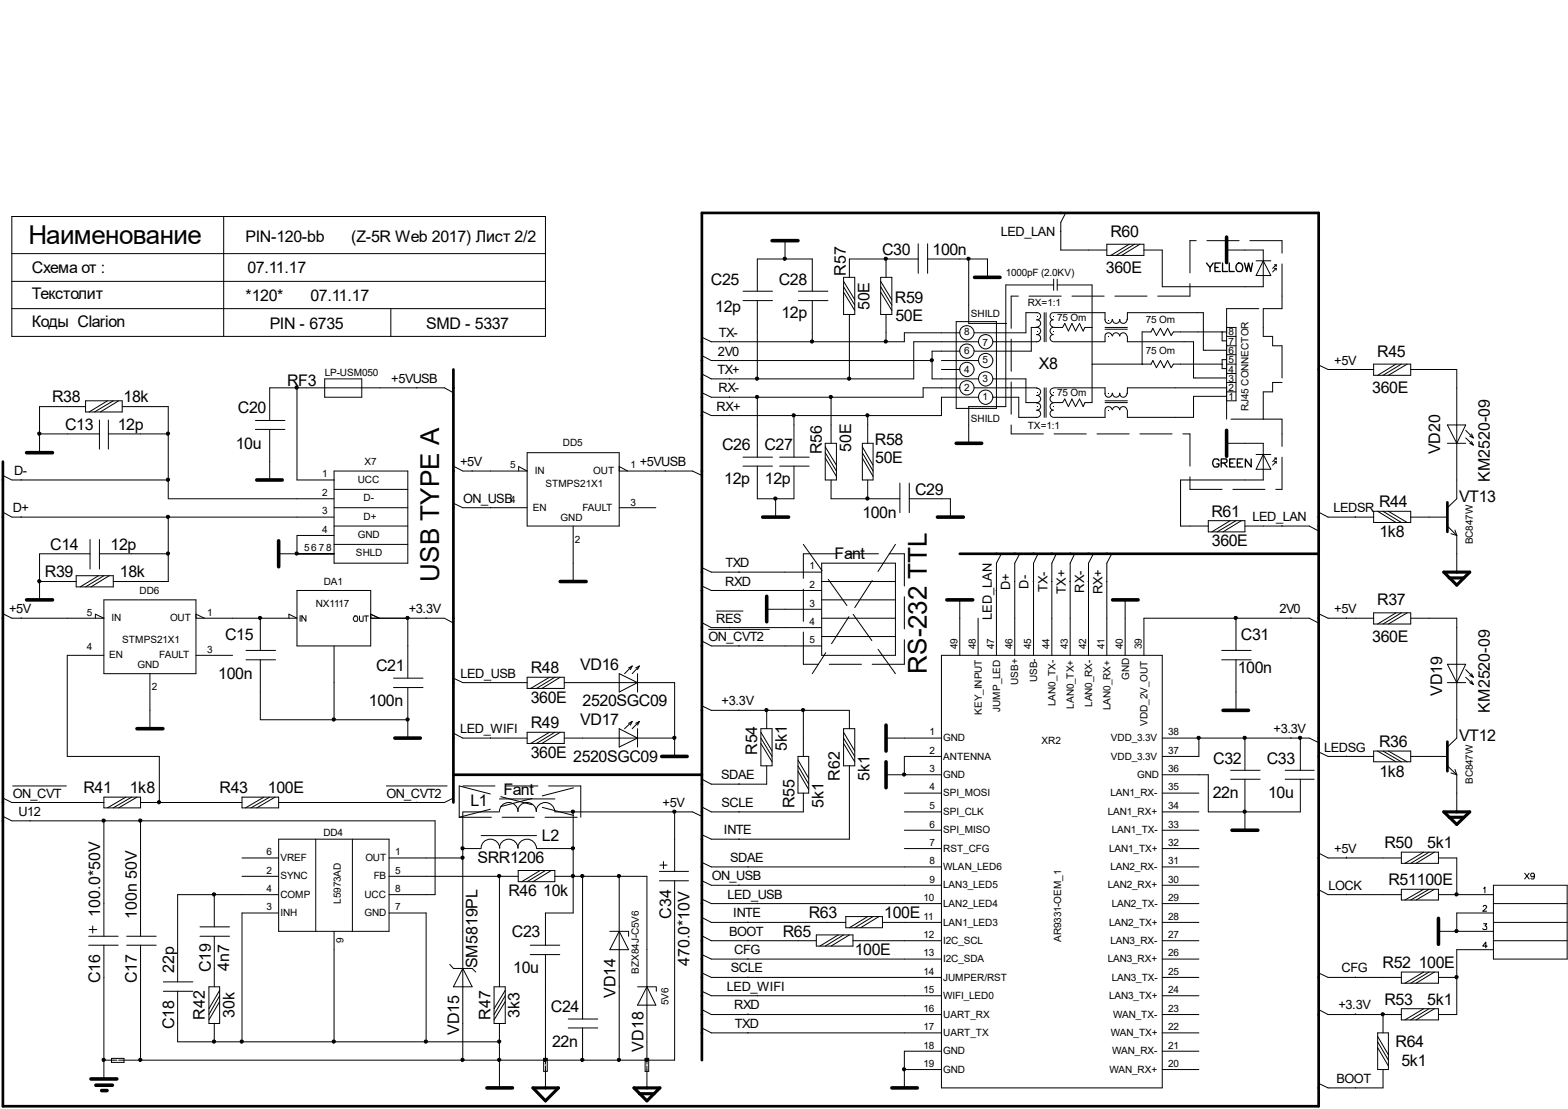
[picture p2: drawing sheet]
<svg xmlns="http://www.w3.org/2000/svg" width="297mm" height="210mm" viewBox="0 0 297 210" stroke-linecap="round" stroke-linejoin="round" font-family="sans-serif">
<g fill="none" stroke="#000" stroke-width=".19">
<path d="M2.2 41h101.1v22.7h-101.1zM2.2 53.3h101.1M2.2 48h101.1M2.2 58.4h101.1M42.4 41v22.7M74 58.4v5.3M140.8 55.1h5.5M140.8 56.9h5.5M143.5 55.1v-6.1h10.4v6.1M143.5 56.9v14.8M148.7 45.6v3.4M151.3 55.1h5.5"/>
<path d="M151.3 56.9h5.5M153.9 56.9v7.8M159.8 52.5h2.1v7h-2.1zM159.8 53.3l2.1 3.4M159.8 54.3l2.1 3.4M159.8 55.3l2.1 3.5M160.9 59.5v12.2M166.8 52.5h2.1v7h-2.1zM166.8 53.3l2.1 3.4M166.8 54.3l2.1 3.4M166.8 55.3l2.1 3.5M167.8 49v3.5"/>
<path d="M167.8 59.5v5.2M173.9 49h-13v3.5M173.9 46.1v5.6M175.7 49h11.4v3.5M175.7 46.1v5.6M183.5 49v12.2h7M196.4 59.2a.68 .68 0 0 1 .7 .7 .68 .68 0 0 1-.7 .6 .68 .68 0 0 1 .7 .7 .68 .68 0 0 1-.7 .7M196.5 59.2h-2.2v3.8h-9.7M197.8 59.2v5.5M198.2 59.2v5.5M199.5 59.2a.68 .68 0 0 0-.6 .7 .68 .68 0 0 0 .6 .6 .68 .68 0 0 0-.6 .7 .68 .68 0 0 0 .6 .7M199.6 53.9h-9.1v23.1h-7v6.9"/>
<path d="M199.6 59.2h9.7v1.3M199.6 52.8v2.1M200.3 53.9h6.6v22.3h-1.4l-.3 .8-.7-1.5-.8 1.5-.6-1.5-.7 1.5-.7-1.5-.4 .7h-1.7M200.3 52.8v2.1M200.9 43.8h.1M201.9 40.3l-.9 1.8v5.2h8.7M209.7 46.2h7v2.1h-7zM213.9 46.2l-3.5 2.1M214.9 46.2l-3.4 2.1M215.9 46.2l-3.4 2.1M216.7 47.3h3.5v7h19.1v-7h-6.9M238 49.4h2.7"/>
<path d="M239.3 49.4l1.4 2.8h-2.7zM241.4 50.8h.4M241.4 50.1h.4M241.8 50.1v.4M241.8 50.8v.3M241.8 50.1l-.7 .7M241.8 50.8l-.7 .7M16.2 77h-8.7v8.7M16.2 75.9h7v2.1h-7zM18.8 79.5v5.5M20.4 75.9l-3.5 2.1M20.5 79.5v5.5"/>
<path d="M21.5 75.9l-3.6 2.1M22.5 75.9l-3.5 2.1M23.2 77h8.7v17.4h31.4M48.4 79.6h5.6M56.3 73.4v17.4h7M61.5 71.7h7v3.5h-7zM78.9 73.3v.1M85.9 74.3l-1.7-.9h-33.1v6.2M133 67.3l1.7 .9h41.9M138.2 64.6v.1M138.2 68.2h.1M138.2 71.6v.1"/>
<path d="M138.2 75.1v.1M138.2 78.6v.1M143.5 75.2v11.3M150.4 78.7v7.8M157.4 75.2v8.7M164.4 78.7v5.2M178.3 68.2h7M178.3 69.9h3.5M181.1 60.9h7.7v16.4h-7.7zM181.8 73.4h-6.9v1.8h-40.2l-1.7-.9M181.8 66.5h-5.2v5.2h8.7M181.8 63h-10.5v1.7h-36.6l-1.7-.9"/>
<path d="M184.6 73.4h11.9M185.3 75.2h-7v3.5h-43.6l-1.7-.9M185.3 64.7h-12.2v7h-38.4l-1.7-.9M188.1 75.2h4.9v3.8h3.5M188.1 71.7h6.2v4.5h2.2M188.1 64.7h8.4M196.4 73.5a.68 .68 0 0 1 .7 .7 .68 .68 0 0 1-.7 .6 .68 .68 0 0 1 .7 .7 .68 .68 0 0 1-.7 .7M196.4 62a.68 .68 0 0 1 .7 .7 .68 .68 0 0 1-.7 .6 .68 .68 0 0 1 .7 .7 .68 .68 0 0 1-.7 .7M196.4 76.3a.68 .68 0 0 1 .7 .7 .68 .68 0 0 1-.7 .6 .68 .68 0 0 1 .7 .7 .68 .68 0 0 1-.7 .7M196.5 62h-1.1v4.5h-10.8M197.8 73.4v5.6M198.2 73.4v5.6"/>
<path d="M199.5 73.5a.68 .68 0 0 0-.6 .7 .68 .68 0 0 0 .6 .6 .68 .68 0 0 0-.6 .7 .68 .68 0 0 0 .6 .7M199.5 62a.68 .68 0 0 0-.6 .7 .68 .68 0 0 0 .6 .6 .68 .68 0 0 0-.6 .7 .68 .68 0 0 0 .6 .7M199.5 76.3a.68 .68 0 0 0-.6 .7 .68 .68 0 0 0 .6 .6 .68 .68 0 0 0-.6 .7 .68 .68 0 0 0 .6 .7M199.6 73.4h9.7v1.1M199.6 62h1.7l.4-.8 .7 1.5 .7-1.5 .6 1.5 .8-1.5 .7 1.5 .3-.7h1.4M206.9 68.9h11.2l.3-.7 .7 1.4 .7-1.4 .7 1.4 .7-1.4 .7 1.4 .4-.7h9.2M209.3 74.4a.68 .68 0 0 0 .7 .8 .68 .68 0 0 0 .7-.8M209.3 63.6a.68 .68 0 0 1 .7-.6 .68 .68 0 0 1 .7 .6M209.3 60.5a.68 .68 0 0 0 .7 .7 .68 .68 0 0 0 .7-.7M209.3 77.6a.68 .68 0 0 1 .7-.6 .68 .68 0 0 1 .7 .6M209.3 63.7v1h-9.7M209.3 75.9h4.3"/>
<path d="M209.3 76.2h4.3M209.3 62h4.3M209.3 77.6v1.4h-9.7M209.3 62.3h4.3M210.8 74.4a.68 .68 0 0 0 .7 .8 .68 .68 0 0 0 .6-.8 .68 .68 0 0 0 .7 .8 .68 .68 0 0 0 .7-.8M210.8 63.6a.68 .68 0 0 1 .7-.6 .68 .68 0 0 1 .6 .6 .68 .68 0 0 1 .7-.6 .68 .68 0 0 1 .7 .6M210.8 60.5a.68 .68 0 0 0 .7 .7 .68 .68 0 0 0 .6-.7 .68 .68 0 0 0 .7 .7 .68 .68 0 0 0 .7-.7M210.8 77.6a.68 .68 0 0 1 .7-.6 .68 .68 0 0 1 .6 .6 .68 .68 0 0 1 .7-.6 .68 .68 0 0 1 .7 .6M213.6 63.7v1h12.5v6.8h6.3M213.6 60.5v-1.3h14.4v7.1h4.4M231.5 62.8v1.7h.9M232.4 73.4h-18.8v1.1"/>
<path d="M232.4 68.9h1.7M232.4 62h1.7v13.9h-1.7zM232.4 75h-6.3v4h-12.5v-1.4M232.4 62.8h-10.1l-.4 .7-.7-1.4-.7 1.4-.7-1.4-.7 1.4-.7-1.4-.3 .7h-1.7v6.1M232.4 74.2h1.7M232.4 72.4h1.7M232.4 68.1h-.9v1.7h.9M232.4 70.7h1.7M232.4 67.1h1.7M232.4 65.4h1.7M232.4 63.7h1.7M249.8 69.1l1.8 .8h8.6"/>
<path d="M255.1 69.8v.1M260.2 68.9h7v2.1h-7zM264.5 68.9l-3.5 2.1M265.5 68.9l-3.5 2.1M266.6 68.9l-3.6 2.1M267.2 69.9h8.8v24.5l-1.8 1.7M.5 96.9l1.7 1h61.1M.5 90l1.7 .8h29.7M4 90.8h.1M4 97.8v.1M7.5 82.1h11.3M20.5 82.1h11.4"/>
<path d="M31.9 97.9v12.2h-10.4M48.4 81.3h5.6M51.1 81.3v9.5M63.3 89.2h14v17.4h-14zM63.3 96.1h14M63.3 99.6h14M63.3 92.6h14M85.9 88.2l1.8 1h12.2l-1.6-.9v.9M85.9 95.2l1.8 .9h12.2M89.4 89.1v.1M92.9 96v.1M99.9 85.7h17.4v13.9h-17.4z"/>
<path d="M108.6 99.6v10.5M117.3 89.2h13.9l1.8 .8M117.3 96.1h6.9M117.3 88.3l1.6 .9M126 89.1v.1M140.8 86.5h5.5M140.8 88.2h5.5M143.5 88.2v6.2h6.9v-6.2M146.9 94.4v3.5M147.7 86.5h5.6M147.7 88.2h5.6M156.3 83.9h2.2v6.9h-2.2z"/>
<path d="M156.3 84.6l2.2 3.5M156.3 85.7l2.2 3.5M156.3 86.7l2.2 3.5M157.4 90.8v3.6h13.1M163.4 83.9h2v6.9h-2zM163.4 84.6l2 3.5M163.4 85.7l2 3.5M163.4 86.7l2 3.5M164.4 90.8v3.6M170.5 91.4v5.6M172.3 94.4h7.7v3.5M172.3 91.4v5.6"/>
<path d="M228.9 98.6h6.9v2.1h-6.9zM232.4 83.9h6.9v6.9h-15.7v8.8h5.3M233 98.6l-3.4 2.1M234.1 98.6l-3.5 2.1M235.2 98.6l-3.5 2.1M235.8 99.6h12.2l1.8 .9M238 86h2.7M239.3 86l1.4 2.8h-2.7zM241.4 87.4h.4M241.4 86.7h.4M241.8 86.7v.3M241.8 87.4v.3"/>
<path d="M241.8 86.7l-.7 .7M241.8 87.4l-.7 .7M242.9 99.5v.1M249.8 96.9l1.8 1h8.6M256.7 97.8v.1M260.2 96.8h7v2.1h-7zM261 96.8l3.5 2.1M262 96.8l3.5 2.1M263 96.8l3.6 2.1M267.2 97.9h7M274.2 83.9h3.5M274.2 99.6l1.8 1.7"/>
<path d="M274.2 80.4h3.5l-1.7 3.5zM277.7 81.4l1.4 1.5M277.7 82.9l1.4 1.3M278.4 82.5l.7 .4M278.4 83.9l.7 .3M278.8 82.1l.3 .8M278.8 83.6l.3 .6M.5 116.2l1.7 .8h17.5l-1.6-.8v.8M4 116.9v.1M7.5 110.1h6.9M14.4 109h7.1v2.1h-7.1zM17.1 104.8h-9.6v8.7"/>
<path d="M17.1 102.1v5.6M18.7 109l-3.5 2.1M18.8 104.8h13.1M18.8 102.1v5.6M19.7 113.5h17.4v14h-17.4zM19.7 109l-3.5 2.1M20.7 109l-3.5 2.1M37.1 117h19.2l-1.6-.8v.8M37.1 116.2l1.6 .8M49.3 117v6.1M52.8 104.8h10.5M56.3 111.8h13.9v10.5h-13.9z"/>
<path d="M56.9 116.5v1.1M58 116.5v1.1l-.8-1.1v1.1M63.3 101.3h-7v3.5M63.3 103h14M67.2 116.6a.48 .48 0 0 1 .5 .2 .48 .48 0 0 1 0 .5 .4 .4 0 0 1-.4 .3 .4 .4 0 0 1-.4-.3zM68.1 116.6v.7l.2 .3 .5-.1v-.9M69 116.6h.8M69.4 116.6v1M70.2 117h14l1.7 .9M70.2 116.2l1.6 .8M77.3 117v11.4M80.7 116.9v.1"/>
<path d="M133 117.9l1.7 .9h21M133 107.4l1.7 .9h21M133 110.9l1.7 .9h21M134.2 119.1h11.6M135.7 115.7h5.1M138.2 118.7v.1M140 108.2v.1M140 111.7v.1M145.2 115.3h10.5M155.7 110.1h13.9M155.7 117h13.9M155.7 106.6h13.9v17.4h-13.9z"/>
<path d="M155.7 113.5h13.9M181.8 113.5v10.5M185.3 117v7M188.7 111.8h.1M189.7 104.8l-.9 1.8v17.4M192.1 110.1h.1M193.2 104.8l-1 1.8v17.4M195.7 110.1h.1M196.6 104.8l-.8 1.8v17.4M199.2 110.1h.1M200.1 104.8l-.8 1.8v17.4M202.6 110.1h.1"/>
<path d="M203.6 104.8l-.9 1.8v17.4M206.1 110.1h.1M207.1 104.8l-.9 1.8v17.4M209.6 110.1h.1M210.6 104.8l-.9 1.8v17.4M213.1 113.5v10.5M234.1 117v6.1M244.6 116.9v.1M249.8 117.9l-1.8-.9h-31.3v7M249.8 116.2l1.8 .8h8.6M255.1 116.9v.1M260.2 116h7v2.1h-7z"/>
<path d="M264.5 116l-3.5 2.1M265.5 116l-3.5 2.1M266.6 116l-3.6 2.1M267.2 117h8.8v22.7l-1.8 1.7M274.9 101l1.1 .3M275.6 100.3l.4 1M276 101.3v7M19.7 124h-7v19.2h17.5v8.7M28.4 127.5v10.4M37.1 124h7M46.6 123.1h5.6M46.6 124.9h5.6"/>
<path d="M49.3 124.9v11.3h28M63.3 122.3v13.9M74.5 128.4h5.6M74.5 130.1h5.6M77.3 130.1v9.6M85.9 138.8l1.8 .9h12.2M85.9 128.4l1.8 .8h12.2M92.9 129.1v.1M92.9 139.6v.1M99.9 128.2h7v2.1h-7zM99.9 138.6h7v2.1h-7zM104.1 138.6l-3.6 2.1"/>
<path d="M104.1 128.2l-3.6 2.1M105.1 138.6l-3.5 2.1M105.1 128.2l-3.5 2.1M106.1 138.6l-3.4 2.1M106.1 128.2l-3.4 2.1M106.9 139.7h20.9M106.9 129.2h20.9v14M117.3 127.5l3.5 1.7-3.5 1.8zM117.3 137.9l3.5 1.8-3.5 1.7zM119.8 136.6l-1.5 1.3M119.8 136.6l-.4 .6M119.8 136.6l-.7 .3"/>
<path d="M119.8 126.1l-1.5 1.4M119.8 126.1l-.4 .6M119.8 126.1l-.7 .3M120.8 127.5v3.5M120.8 137.9v3.5M121.1 136.6l-1.3 1.3M121.1 136.6l-.3 .6M121.1 136.6l-.7 .3M121.1 126.1l-1.3 1.4M121.1 126.1l-.3 .6M121.1 126.1l-.7 .3M133 133.6l1.7 .9h26.2v3.4"/>
<path d="M133 121.3l1.7 1h21M140 122.2v.1M140 134.4v.1M144.1 137.9h2.2v7h-2.2zM144.1 139.7l2.2 3.5M144.1 138.6l2.2 3.6M145.2 134.5v3.4M152.2 134.5v8.7M155.7 120.5h13.9M159.8 137.9h2.1v7h-2.1zM159.8 139.7l2.1 3.5M159.8 138.6l2.1 3.6"/>
<path d="M167.8 139.7h10.5M178.3 124h41.9v81.9h-41.9zM220.2 139.7h27.8l1.8 .8M227.1 139.7v3.5h-6.9M231.4 123.1h5.6M231.4 124.9h5.6M234.1 124.9v9.6M235.8 139.7v6.1M244.6 139.6v.1M246.3 139.7v6.1M274.2 129.2h3.5M274.2 125.7h3.5l-1.7 3.5z"/>
<path d="M277.7 126.7l1.4 1.5M277.7 128.2l1.4 1.3M278.4 127.8l.7 .4M278.4 129.2l.7 .3M278.8 127.5l.3 .7M278.8 128.9l.3 .6M.5 154.5l1.7 .9h80.2v13.9h-8.7M.5 151l1.7 .9h17.5M2.4 148.8h10.2M5.7 155.3v.1M7.5 151.8v.1M19.7 150.9h6.9v2h-6.9z"/>
<path d="M19.7 155.4v21.8M23.8 150.9l-3.4 2M24.9 150.9l-3.4 2M25.9 150.9l-3.4 2M26.6 155.4v21.8M26.6 151.9h19.2M45.8 150.9h7v2h-7zM50 150.9l-3.5 2M51.1 150.9l-3.6 2M52.1 150.9l-3.5 2M52.8 158.8h20.9v17.5h-20.9zM59.8 158.8v17.5"/>
<path d="M66.8 158.8v17.5M73.2 148.8h11.5M78.9 151.8v.1M85.9 151l-1.7 .9h-31.4M91.1 158.2h10.5M94.6 153.6a1.78 1.78 0 0 1 1.8-1.7 1.78 1.78 0 0 1 1.8 1.7M94.6 153.7h-6.9v47M94.6 151.2h10.5M98.1 153.6a1.78 1.78 0 0 1 1.8-1.7 1.78 1.78 0 0 1 1.7 1.7M101.6 153.6a1.78 1.78 0 0 1 1.7-1.7 1.78 1.78 0 0 1 1.8 1.7M105.1 153.7h26.1l1.8 .8M108.6 153.7v19.1h-5.3v6.1"/>
<path d="M127.8 153.6v11.3M140 148.3v.1M140 153.6v.1M140 158.7v.1M144.1 140.7l2.2 3.5M145.2 144.9v3.5h-10.5l-1.7-.9M151.2 143.2h2v6.9h-2zM151.2 146l2 3.4M151.2 144.9l2 3.5M151.2 143.8l2 3.5M152.2 150.1v3.6h-17.5l-1.7-1M159.8 140.7l2.1 3.5"/>
<path d="M160.9 144.9v13.9h-26.2l-1.7-.8M167.8 146.6h10.5M171.3 153.7h7M171.3 150.1h7M171.3 157.1h7M178.3 143.2h-7v3.4M220.2 153.7h6.9M220.2 146.6h8.7v7.1h17.4v-6.2M220.2 150.1h6.9M220.2 157.1h6.9M233.1 147.5h5.6M233.1 145.8h5.6"/>
<path d="M235.8 147.5v9.6M243.5 147.5h5.5M243.5 145.8h5.5M249.8 142.3l1.8 .9h8.6M255.1 143.1v.1M260.2 142.2h7v2h-7zM261 142.2l3.5 2M262 142.2l3.5 2M263 142.2l3.6 2M267.2 143.2h7M274.2 144.9l1.8 1.7M274.9 146.3l1.1 .3"/>
<path d="M275.6 145.6l.4 1M276 146.6v7.1M16.8 177.2h5.6M16.8 178.9h5.6M16.9 175.9h1.4M17.6 175.3v1.3M19.7 178.9v25.3M24 177.2h5.6M24 178.9h5.6M26.6 178.9v21.8M37.9 177.2h5.6M37.9 175.4h5.6"/>
<path d="M40.6 169.3v6.1M40.6 177.2v9.6M45.8 165.9h7M45.8 162.4h7M52.8 169.3h-19.1v16.5M52.8 172.8h-7v24.4M63.3 176.3v20.9M73.7 165.9h24.5M73.7 162.4h14M73.7 172.8h7v24.4M87.7 160.6h3.4M91.1 160.5a1.78 1.78 0 0 1 1.8-1.7 1.78 1.78 0 0 1 1.8 1.7"/>
<path d="M94.6 160.5a1.78 1.78 0 0 1 1.8-1.7 1.78 1.78 0 0 1 1.8 1.7M94.6 165.9v20.9M98.1 160.5a1.78 1.78 0 0 1 1.8-1.7 1.78 1.78 0 0 1 1.7 1.7M98.2 164.8h6.9v2.1h-6.9zM100.5 178.9h5.5M101.6 160.6h7M102.3 164.8l-3.5 2.1M103.3 164.8l-3.4 2.1M104.4 164.8l-3.4 2.1M105.1 165.9h17.5v35.5M110.4 165.9v27M115.5 176.3h3.6v.9"/>
<path d="M117.3 165.9v34.8M117.3 176.3l1.8 3.4h-3.6zM124.9 166.7h5.5M124.9 164.9h5.5M125 163.7h1.4M125.7 163.1v1.3M127.8 166.7v34h-105.3M133 177.1l1.7 1h19.9M133 170.2l1.7 .8h43.6M133 173.7l1.7 .9h25.5M133 166.7l1.7 .9h43.6M133 163.2l1.7 .9h43.6"/>
<path d="M140 167.5v.1M141.7 164v.1M141.7 174.5v.1M141.7 178v.1M143.5 170.9v.1M154.6 177h7v2.1h-7zM158.8 177l-3.5 2.1M159.8 177l-3.5 2.1M160.2 173.5h7v2.1h-7zM160.9 177l-3.5 2.1M161.6 178.1h16.7M164.4 173.5l-3.5 2.1"/>
<path d="M165.4 173.5l-3.5 2.1M166.5 173.5l-3.5 2.1M167.2 174.6h11.1M171.3 160.6h7M220.2 178.1h6.9M220.2 171h6.9M220.2 174.6h6.9M220.2 167.6h6.9M220.2 164.1h6.9M220.2 160.6h6.9M249.8 168.4l1.8 .9h13.9M249.8 161.5l1.8 .9h13.9"/>
<path d="M255.1 162.2v.2M255.1 169.2v.1M265.5 161.3h7v2.1h-7zM265.5 168.3h7v2h-7zM269.7 161.3l-3.6 2.1M269.7 168.3l-3.6 2M270.7 161.3l-3.5 2.1M270.7 168.3l-3.5 2M271.7 161.3l-3.4 2.1M271.7 168.3l-3.4 2M272.5 169.3h10.4M272.5 162.4h3.5v6.9"/>
<path d="M272.5 176.3h10.4M281 171.6v-.2h.4l.2 .3-.7 .8h.7M281 168.1l.3-.2v1.1M281 174.8h.6l-.3 .5a.38 .38 0 0 1 .3 .5 .38 .38 0 0 1-.6 .1l-.1-.1M281.7 179.1h-.8l.6-.8v1.1M282.9 172.8h-6.9v3.5M282.9 179.7h-6.9v12.3h-3.5M282.9 167.6h14v13.9h-14zM282.9 178.1h14M282.9 171h14M282.9 174.6h14M288.8 165.3l.9 1.1"/>
<path d="M289.7 165.3l-.9 1.1M290.7 165.6l-.2 .3h-.4a.39 .39 0 0 1 0-.6 .39 .39 0 0 1 .6 .3l-.2 .8-.5-.1M30.9 185.8h5.6M30.9 187.6h5.6M33.7 187.6v9.6h60.9M39.6 186.8h2v6.9h-2zM40.6 193.7v3.5M41.6 187.5l-2 3.4M41.6 188.5l-2 3.5M41.6 189.6l-2 3.4M85.2 182.5l.7 .8h3.5l.7 .7M87.7 183.3l1.7 3.5h-3.5z"/>
<path d="M93.6 186.8h2.1v6.9h-2.1zM94.6 193.7v12.2M95.7 187.5l-2.1 3.4M95.7 188.5l-2.1 3.5M95.7 189.6l-2.1 3.4M100.5 180.7h5.5M103.3 180.7v20.7M107.7 192.9h5.5M107.7 194.6h5.5M110.4 194.6v6.1M120.8 186.8h3.4M122.6 186.8l1.6 3.4h-3.4z"/>
<path d="M124.3 186.8v.8M133 194.6l1.7 .9h43.6M133 191.1l1.7 .9h43.6M133 187.6l1.7 .9h43.6M133 180.7l1.7 .8h43.6M133 184.1l1.7 .9h43.6M141.7 181.4v.1M141.7 184.9v.1M141.7 191.9v.1M141.7 195.4v.1M143.5 188.4v.1M178.3 199h-7v6.9"/>
<path d="M220.2 195.5h6.9M220.2 192h6.9M220.2 188.5h6.9M220.2 181.5h6.9M220.2 185h6.9M220.2 199h6.9M249.8 191.1l1.8 .9h13.9M249.8 184.1l1.8 .9h13.9M256.7 184.9v.1M256.7 191.9v.1M261 195.5h2v6.9h-2zM261 198.3l2 3.5"/>
<path d="M261 197.2l2 3.5M261 196.2l2 3.4M262 192v3.5M265.5 184h7v2.1h-7zM265.5 190.9h7v2.1h-7zM269.7 190.9l-3.6 2.1M269.7 184l-3.6 2.1M270.7 190.9l-3.5 2.1M270.7 184l-3.5 2.1M271.7 190.9l-3.4 2.1M271.7 184l-3.4 2.1M272.5 185h3.5"/>
<path d="M19.7 200.7h2.4M21.1 200.3h2.4v.8h-2.4zM103 200.3h.7v2.5h-.7zM103.3 201.8v4.1M122.2 200.3h.7v2.5h-.7zM122.6 201.8v4.1M171.3 202.4h7M220.2 202.4h6.9M256.7 205.8v.1M262 202.4v3.5h-10.4l-1.8-.8"/>
<circle cx="148.7" cy="49" r=".31"/>
<circle cx="167.8" cy="49" r=".31"/>
<circle cx="183.5" cy="49" r=".31"/>
<circle cx="56.2" cy="73.4" r=".31"/>
<circle cx="143.4" cy="71.7" r=".31"/>
<circle cx="143.4" cy="75.1" r=".31"/>
<circle cx="150.4" cy="78.6" r=".31"/>
<circle cx="153.8" cy="64.6" r=".31"/>
<circle cx="157.4" cy="75.1" r=".31"/>
<circle cx="160.9" cy="71.7" r=".31"/>
<circle cx="164.3" cy="78.6" r=".31"/>
<circle cx="167.8" cy="64.6" r=".31"/>
<circle cx="176.5" cy="68.2" r=".31"/>
<circle cx="183.2" cy="63" r="1.37"/>
<circle cx="183.2" cy="73.4" r="1.37"/>
<circle cx="183.2" cy="66.4" r="1.37"/>
<circle cx="183.2" cy="69.9" r="1.37"/>
<circle cx="186.7" cy="64.7" r="1.37"/>
<circle cx="186.7" cy="75.2" r="1.37"/>
<circle cx="186.7" cy="68.2" r="1.37"/>
<circle cx="186.7" cy="71.7" r="1.37"/>
<circle cx="7.4" cy="82.1" r=".31"/>
<circle cx="31.8" cy="90.8" r=".31"/>
<circle cx="31.8" cy="82.1" r=".31"/>
<circle cx="31.8" cy="97.8" r=".31"/>
<circle cx="146.9" cy="94.4" r=".31"/>
<circle cx="164.3" cy="94.4" r=".31"/>
<circle cx="7.4" cy="110" r=".31"/>
<circle cx="31.8" cy="104.8" r=".31"/>
<circle cx="49.3" cy="117" r=".31"/>
<circle cx="56.2" cy="104.8" r=".31"/>
<circle cx="77.2" cy="117" r=".31"/>
<circle cx="234.1" cy="117" r=".31"/>
<circle cx="63.2" cy="136.2" r=".31"/>
<circle cx="77.2" cy="136.2" r=".31"/>
<circle cx="127.7" cy="139.6" r=".31"/>
<circle cx="145.2" cy="134.4" r=".31"/>
<circle cx="152.1" cy="134.4" r=".31"/>
<circle cx="227.1" cy="139.6" r=".31"/>
<circle cx="235.8" cy="139.6" r=".31"/>
<circle cx="246.3" cy="139.6" r=".31"/>
<circle cx="19.6" cy="155.3" r=".31"/>
<circle cx="26.6" cy="155.3" r=".31"/>
<circle cx="30.1" cy="151.8" r=".31"/>
<circle cx="108.5" cy="153.6" r=".31"/>
<circle cx="127.7" cy="153.6" r=".31"/>
<circle cx="171.3" cy="146.6" r=".31"/>
<circle cx="235.8" cy="153.6" r=".31"/>
<circle cx="40.5" cy="169.3" r=".31"/>
<circle cx="87.6" cy="162.3" r=".31"/>
<circle cx="87.6" cy="160.6" r=".31"/>
<circle cx="94.6" cy="165.8" r=".31"/>
<circle cx="108.5" cy="160.6" r=".31"/>
<circle cx="108.5" cy="165.8" r=".31"/>
<circle cx="110.3" cy="165.8" r=".31"/>
<circle cx="117.2" cy="165.8" r=".31"/>
<circle cx="275.9" cy="176.2" r=".31"/>
<circle cx="275.9" cy="169.3" r=".31"/>
<circle cx="40.5" cy="197.1" r=".31"/>
<circle cx="45.8" cy="197.1" r=".31"/>
<circle cx="63.2" cy="197.1" r=".31"/>
<circle cx="80.7" cy="197.1" r=".31"/>
<circle cx="94.6" cy="197.1" r=".31"/>
<circle cx="261.9" cy="192" r=".31"/>
<circle cx="275.9" cy="184.9" r=".31"/>
<circle cx="19.6" cy="200.6" r=".31"/>
<circle cx="26.6" cy="200.6" r=".31"/>
<circle cx="87.6" cy="200.6" r=".31"/>
<circle cx="94.6" cy="200.6" r=".31"/>
<circle cx="103.3" cy="200.6" r=".31"/>
<circle cx="110.3" cy="200.6" r=".31"/>
<circle cx="117.2" cy="200.6" r=".31"/>
<circle cx="122.5" cy="200.6" r=".31"/>
<circle cx="171.3" cy="202.4" r=".31"/>
</g>
<g fill="#000">
<circle cx="148.7" cy="49" r=".31"/>
<circle cx="167.8" cy="49" r=".31"/>
<circle cx="183.5" cy="49" r=".31"/>
<circle cx="56.2" cy="73.4" r=".31"/>
<circle cx="143.4" cy="71.7" r=".31"/>
<circle cx="143.4" cy="75.1" r=".31"/>
<circle cx="150.4" cy="78.6" r=".31"/>
<circle cx="153.8" cy="64.6" r=".31"/>
<circle cx="157.4" cy="75.1" r=".31"/>
<circle cx="160.9" cy="71.7" r=".31"/>
<circle cx="164.3" cy="78.6" r=".31"/>
<circle cx="167.8" cy="64.6" r=".31"/>
<circle cx="176.5" cy="68.2" r=".31"/>
<circle cx="7.4" cy="82.1" r=".31"/>
<circle cx="31.8" cy="90.8" r=".31"/>
<circle cx="31.8" cy="82.1" r=".31"/>
<circle cx="31.8" cy="97.8" r=".31"/>
<circle cx="146.9" cy="94.4" r=".31"/>
<circle cx="164.3" cy="94.4" r=".31"/>
<circle cx="7.4" cy="110" r=".31"/>
<circle cx="31.8" cy="104.8" r=".31"/>
<circle cx="49.3" cy="117" r=".31"/>
<circle cx="56.2" cy="104.8" r=".31"/>
<circle cx="77.2" cy="117" r=".31"/>
<circle cx="234.1" cy="117" r=".31"/>
<circle cx="63.2" cy="136.2" r=".31"/>
<circle cx="77.2" cy="136.2" r=".31"/>
<circle cx="127.7" cy="139.6" r=".31"/>
<circle cx="145.2" cy="134.4" r=".31"/>
<circle cx="152.1" cy="134.4" r=".31"/>
<circle cx="227.1" cy="139.6" r=".31"/>
<circle cx="235.8" cy="139.6" r=".31"/>
<circle cx="246.3" cy="139.6" r=".31"/>
<circle cx="19.6" cy="155.3" r=".31"/>
<circle cx="26.6" cy="155.3" r=".31"/>
<circle cx="30.1" cy="151.8" r=".31"/>
<circle cx="108.5" cy="153.6" r=".31"/>
<circle cx="127.7" cy="153.6" r=".31"/>
<circle cx="171.3" cy="146.6" r=".31"/>
<circle cx="235.8" cy="153.6" r=".31"/>
<circle cx="40.5" cy="169.3" r=".31"/>
<circle cx="87.6" cy="162.3" r=".31"/>
<circle cx="87.6" cy="160.6" r=".31"/>
<circle cx="94.6" cy="165.8" r=".31"/>
<circle cx="108.5" cy="160.6" r=".31"/>
<circle cx="108.5" cy="165.8" r=".31"/>
<circle cx="110.3" cy="165.8" r=".31"/>
<circle cx="117.2" cy="165.8" r=".31"/>
<circle cx="275.9" cy="176.2" r=".31"/>
<circle cx="275.9" cy="169.3" r=".31"/>
<circle cx="40.5" cy="197.1" r=".31"/>
<circle cx="45.8" cy="197.1" r=".31"/>
<circle cx="63.2" cy="197.1" r=".31"/>
<circle cx="80.7" cy="197.1" r=".31"/>
<circle cx="94.6" cy="197.1" r=".31"/>
<circle cx="261.9" cy="192" r=".31"/>
<circle cx="275.9" cy="184.9" r=".31"/>
<circle cx="19.6" cy="200.6" r=".31"/>
<circle cx="26.6" cy="200.6" r=".31"/>
<circle cx="87.6" cy="200.6" r=".31"/>
<circle cx="94.6" cy="200.6" r=".31"/>
<circle cx="103.3" cy="200.6" r=".31"/>
<circle cx="110.3" cy="200.6" r=".31"/>
<circle cx="117.2" cy="200.6" r=".31"/>
<circle cx="122.5" cy="200.6" r=".31"/>
<circle cx="171.3" cy="202.4" r=".31"/>
</g>
<path d="M85.9 69.9v82M.5 87.4v122h249.3v-169.1h-116.8v160.4M274.2 95.1v5.6M181.8 104.8h68M85.9 146.6h47.1M274.2 140.4v5.6" fill="none" stroke="#000" stroke-width=".51"/>
<g fill="none" stroke="#000" stroke-width=".68">
<path d="M146.3 45.6h4.9M184.6 52.5h4.8M232.4 44.9v4.8M5 85.7h4.9M48.6 90.8h4.9M144.5 97.9h4.9M177.6 97.9h4.9M181.1 83.9h4.9M232.4 81.4v5M5 113.5h4.9M52.8 102.4v4.9M106.1 110.1h4.9"/>
<path d="M145.2 112.9v4.8M179.4 113.5h4.9M210.8 113.5h4.8M25.9 137.9h5M74.8 139.7h4.8M167.8 137.2v5M231.7 134.5h4.8M125.3 143.2h4.9M167.8 144.2v4.9M233.4 157.1h4.9M272.5 173.8v4.9M17.2 204.2h4.9"/>
<path d="M18.2 205.4h3.1M19.3 206.4h1M92.2 205.9h4.9M168.9 205.9h4.9"/>
</g>
<g fill="none" stroke="#000" stroke-width=".19" stroke-dasharray="6.1 2">
<path d="M191.6 56v26.1M225.4 45.6v10.4M225.4 56h-33.8M232.4 58.4h6.9M239.3 58.4v3.6M239.3 58.4h3.6M242.9 58.4v-2.4M242.9 56v-10.4M242.9 45.6h-17.5M232.4 79.3v-20.9M239.3 62v1.7M239.3 63.7h1.8"/>
<path d="M239.3 74.2v5.1M239.3 79.3h3.6M239.3 79.3h-6.9M241.1 72.4v1.8M241.1 74.2h-1.8M241.1 63.7v1.7M241.1 65.4h1.8M242.9 79.3v2.8M242.9 65.4v7M242.9 72.4h-1.8M191.6 82.1h33.8M225.4 92.6h17.5"/>
<path d="M225.4 82.1v10.5M242.9 92.6v-10.5M152.2 104.8h19.1M152.2 103l17.4 24.5M169.6 103l-15.7 24.5M171.3 104.8v20.9M152.2 125.7v-20.9M171.3 125.7h-19.1M87 148.8v5.9M87 154.7h23M87 148.8l23 5.9M87 154.7l23-5.9"/>
<path d="M110 154.7v-5.9M110 148.8h-23"/>
</g>
<path d="M273.5 108.3h4.9l-2.4 2.4zM274.5 109.4h2.8M273.5 153.7h4.9l-2.4 2.3zM274.5 154.7h2.8M101 205.9h4.8l-2.5 2.5zM120.1 205.9h4.9l-2.4 2.5zM121.1 207h2.8" fill="none" stroke="#000" stroke-width=".59"/>
<g fill="#000">
<path d="M196.5 59.9h.1zM199.6 59.9h.1zM190.5 61.2l.1 .1zM196.5 74.2l.1 .1zM196.5 77h.1zM196.5 62.7h.1zM199.6 74.2l.1 .1zM199.6 77h.1zM199.6 62.7h.1zM206.9 68.9l.1 .1zM210 74.5l.1 .1zM210 63.7l.1 .1z"/>
<path d="M210 60.5l.1 .1zM210 77.6l.1 .1zM216.4 68.9v.1zM231.5 68.9l.1 .1zM231.5 62.8l.1 .1z"/>
</g>
<g fill="none" stroke="#000" stroke-width=".25">
<path d="M228.6 49.8l.6 .8v.8M229.8 49.8l-.6 .8M230.2 50.6h.6M231.2 49.8h-1v1.6h1M231.6 49.8v1.6h.9M232.9 49.8v1.6h.9M234.3 50a.68 .68 0 0 1 .9-.1 .68 .68 0 0 1 .2 .9 .67 .67 0 0 1-.8 .6 .67 .67 0 0 1-.5-.9zM235.8 49.8l.4 1.6 .3-1.6 .4 1.6 .4-1.6M230.9 87.2l-.2-.3h-.6a.83 .83 0 0 0-.4 1 .83 .83 0 0 0 1 .5l.2-.3v-.3h-.4M231.3 87.6l1-.1 .1-.2v-.3l-1.1-.1v1.5M231.9 87.6l.5 .8M233 87.6h.5"/>
<path d="M234 86.9h-1v1.5h1M234.4 87.6h.6M235.4 86.9h-1v1.5h1M237 86.9v1.5l-1.1-1.5v1.5"/>
</g>
<g font-size="4.9">
<text x="5.4" y="46.1">Наименование</text>
<text x="83.2" y="110.1" transform="rotate(-90 83.2 110.1)">USB TYPE A</text>
<text x="175.6" y="127.5" transform="rotate(-90 175.6 127.5)">RS-232 TTL</text>
</g>
<g font-size="3">
<text x="46.5" y="45.8">PIN-120-bb</text>
<text x="66.5" y="45.8">(Z-5R Web 2017) Лист 2/2</text>
<text x="210.4" y="44.8">R60</text>
<text x="6.1" y="51.7">Схема от :</text>
<text x="46.9" y="51.7">07.11.17</text>
<text x="134.7" y="53.8">C25</text>
<text x="147.5" y="53.8">C28</text>
<text x="160.2" y="52.2" transform="rotate(-90 160.2 52.2)">R57</text>
<text x="167.1" y="48.3">C30</text>
<text x="176.7" y="48.3">100n</text>
<text x="209.5" y="51.7">360E</text>
<text x="6.1" y="56.6">Текстолит</text>
<text x="46.5" y="57">*120*</text>
<text x="58.8" y="57">07.11.17</text>
<text x="135.5" y="59.1">12p</text>
<text x="164.7" y="58.8" transform="rotate(-90 164.7 58.8)">50E</text>
<text x="169.5" y="57.3">R59</text>
<text x="6.1" y="61.9">Коды Clarion</text>
<text x="51.1" y="62.2">PIN - 6735</text>
<text x="80.7" y="62.2">SMD - 5337</text>
<text x="148" y="60.1">12p</text>
<text x="169.6" y="60.8">50E</text>
<text x="196.8" y="69.9">X8</text>
<text x="260.9" y="67.5">R45</text>
<text x="9.9" y="76.1">R38</text>
<text x="23.4" y="76.1">18k</text>
<text x="54.4" y="73.1">RF3</text>
<text x="260" y="74.4">360E</text>
<text x="12.3" y="81.4">C13</text>
<text x="22.3" y="81.4">12p</text>
<text x="45.1" y="78.2">C20</text>
<text x="44.7" y="84.9">10u</text>
<text x="136.8" y="85.3">C26</text>
<text x="144.8" y="85.3">C27</text>
<text x="155.7" y="86" transform="rotate(-90 155.7 86)">R56</text>
<text x="161.2" y="85.6" transform="rotate(-90 161.2 85.6)">50E</text>
<text x="165.7" y="84.2">R58</text>
<text x="165.8" y="87.7">50E</text>
<text x="272.8" y="86" transform="rotate(-90 272.8 86)">VD20</text>
<text x="137.2" y="91.5">12p</text>
<text x="144.9" y="91.5">12p</text>
<text x="173.4" y="93.6">C29</text>
<text x="276.4" y="95">VT13</text>
<text x="282.2" y="91.3" transform="rotate(-90 282.2 91.3)">KM2520-09</text>
<text x="163.4" y="98.1">100n</text>
<text x="229.5" y="97.8">R61</text>
<text x="261.2" y="96">R44</text>
<text x="261.3" y="101.6">1k8</text>
<text x="9.5" y="104.1">C14</text>
<text x="21" y="104.1">12p</text>
<text x="158.1" y="105.8">Fant</text>
<text x="229.6" y="103.4">360E</text>
<text x="8.5" y="109.2">R39</text>
<text x="22.7" y="109.2">18k</text>
<text x="260.9" y="114.6">R37</text>
<text x="42.6" y="121.2">C15</text>
<text x="235.1" y="121.2">C31</text>
<text x="260" y="121.5">360E</text>
<text x="41.4" y="128.4">100n</text>
<text x="71.2" y="127.1">C21</text>
<text x="100.5" y="127.4">R48</text>
<text x="109.9" y="126.7">VD16</text>
<text x="234.5" y="127.4">100n</text>
<text x="273.2" y="131.7" transform="rotate(-90 273.2 131.7)">VD19</text>
<text x="69.9" y="133.7">100n</text>
<text x="100.5" y="137.8">R49</text>
<text x="100.5" y="133">360E</text>
<text x="109.9" y="137.2">VD17</text>
<text x="110.4" y="133.7">2520SGC09</text>
<text x="282.2" y="134.9" transform="rotate(-90 282.2 134.9)">KM2520-09</text>
<text x="100.5" y="143.4">360E</text>
<text x="143.5" y="142.9" transform="rotate(-90 143.5 142.9)">R54</text>
<text x="149.1" y="142.2" transform="rotate(-90 149.1 142.2)">5k1</text>
<text x="261.2" y="141.4">R36</text>
<text x="276.4" y="140.3">VT12</text>
<text x="108.6" y="144.2">2520SGC09</text>
<text x="159.1" y="147.7" transform="rotate(-90 159.1 147.7)">R62</text>
<text x="164.7" y="147.7" transform="rotate(-90 164.7 147.7)">5k1</text>
<text x="229.8" y="144.5">C32</text>
<text x="240" y="144.5">C33</text>
<text x="261.3" y="147">1k8</text>
<text x="15.8" y="150.1">R41</text>
<text x="24.6" y="150.1">1k8</text>
<text x="41.6" y="150.1">R43</text>
<text x="50.8" y="150.1">100E</text>
<text x="89.1" y="152.5">L1</text>
<text x="95.4" y="150.5">Fant</text>
<text x="150.5" y="153" transform="rotate(-90 150.5 153)">R55</text>
<text x="156" y="152.9" transform="rotate(-90 156 152.9)">5k1</text>
<text x="229.7" y="151.1">22n</text>
<text x="240.2" y="151.1">10u</text>
<text x="102.7" y="159.2">L2</text>
<text x="262.3" y="160.5">R50</text>
<text x="270.4" y="160.5">5k1</text>
<text x="90.5" y="163.3">SRR1206</text>
<text x="263" y="167.5">R51100E</text>
<text x="19" y="173.5" transform="rotate(-90 19 173.5)">100.0*50V</text>
<text x="25.9" y="173.9" transform="rotate(-90 25.9 173.9)">100n 50V</text>
<text x="96.3" y="169.6">R46</text>
<text x="102.9" y="169.6">10k</text>
<text x="127.1" y="173.9" transform="rotate(-90 127.1 173.9)">C34</text>
<text x="153.2" y="173.8">R63</text>
<text x="167.5" y="173.8">100E</text>
<text x="97" y="177.3">C23</text>
<text x="148.3" y="177.3">R65</text>
<text x="33" y="184.2" transform="rotate(-90 33 184.2)">22p</text>
<text x="39.9" y="184.1" transform="rotate(-90 39.9 184.1)">C19</text>
<text x="43.4" y="183.8" transform="rotate(-90 43.4 183.8)">4n7</text>
<text x="90.5" y="183.3" transform="rotate(-90 90.5 183.3)">SM5819PL</text>
<text x="97.2" y="184.2">10u</text>
<text x="130.6" y="182.9" transform="rotate(-90 130.6 182.9)">470.0*10V</text>
<text x="161.9" y="180.8">100E</text>
<text x="261.9" y="183.1">R52</text>
<text x="268.8" y="183.1">100E</text>
<text x="19" y="186.1" transform="rotate(-90 19 186.1)">C16</text>
<text x="25.9" y="186.1" transform="rotate(-90 25.9 186.1)">C17</text>
<text x="104.3" y="191.6">C24</text>
<text x="116.6" y="188.9" transform="rotate(-90 116.6 188.9)">VD14</text>
<text x="262.3" y="190.2">R53</text>
<text x="270.4" y="190.2">5k1</text>
<text x="33" y="194.8" transform="rotate(-90 33 194.8)">C18</text>
<text x="38.8" y="193" transform="rotate(-90 38.8 193)">R42</text>
<text x="44.4" y="192.7" transform="rotate(-90 44.4 192.7)">30k</text>
<text x="87" y="195.9" transform="rotate(-90 87 195.9)">VD15</text>
<text x="92.9" y="193" transform="rotate(-90 92.9 193)">R47</text>
<text x="98.4" y="192.7" transform="rotate(-90 98.4 192.7)">3k3</text>
<text x="104.6" y="198.2">22n</text>
<text x="121.9" y="199.1" transform="rotate(-90 121.9 199.1)">VD18</text>
<text x="264.4" y="198.2">R64</text>
<text x="265.5" y="201.7">5k1</text>
</g>
<g font-size="2.4">
<text x="189.6" y="44.6">LED_LAN</text>
<text x="136.2" y="63.8">TX-</text>
<text x="135.9" y="70.8">TX+</text>
<text x="136" y="67.3">2V0</text>
<text x="252.8" y="69">+5V</text>
<text x="74.1" y="72.5">+5VUSB</text>
<text x="135.8" y="77.7">RX+</text>
<text x="136.1" y="74.3">RX-</text>
<text x="2.7" y="89.9">D-</text>
<text x="87.2" y="88.2">+5V</text>
<text x="121.2" y="88.2">+5VUSB</text>
<text x="87.8" y="95.2">ON_USB</text>
<text x="2.4" y="96.9">D+</text>
<text x="237.3" y="98.6">LED_LAN</text>
<text x="252.6" y="96.9">LEDSR</text>
<text x="137.5" y="107.4">TXD</text>
<text x="137.4" y="110.8">RXD</text>
<text x="191.4" y="111.7" transform="rotate(-90 191.4 111.7)">D+</text>
<text x="194.9" y="111.4" transform="rotate(-90 194.9 111.4)">D-</text>
<text x="198.4" y="112.1" transform="rotate(-90 198.4 112.1)">TX-</text>
<text x="201.9" y="112.4" transform="rotate(-90 201.9 112.4)">TX+</text>
<text x="205.4" y="112.2" transform="rotate(-90 205.4 112.2)">RX-</text>
<text x="208.8" y="112.5" transform="rotate(-90 208.8 112.5)">RX+</text>
<text x="1.7" y="116.1">+5V</text>
<text x="77.4" y="116.1">+3.3V</text>
<text x="135.7" y="117.9">RES</text>
<text x="187.9" y="117.3" transform="rotate(-90 187.9 117.3)">LED_LAN</text>
<text x="242.4" y="116.1">2V0</text>
<text x="252.8" y="116.1">+5V</text>
<text x="134.2" y="121.3">ON_CVT2</text>
<text x="87.2" y="128.3">LED_USB</text>
<text x="136.7" y="133.5">+3.3V</text>
<text x="87.2" y="138.8">LED_WIFI</text>
<text x="241.3" y="138.8">+3.3V</text>
<text x="250.8" y="142.2">LEDSG</text>
<text x="136.6" y="147.5">SDAE</text>
<text x="2.4" y="151">ON_CVT</text>
<text x="3.5" y="154.4">U12</text>
<text x="73.2" y="151">ON_CVT2</text>
<text x="125.5" y="152.7">+5V</text>
<text x="136.7" y="152.7">SCLE</text>
<text x="137.1" y="157.9">INTE</text>
<text x="252.8" y="161.4">+5V</text>
<text x="134.8" y="166.6">ON_USB</text>
<text x="138.3" y="163.2">SDAE</text>
<text x="137.8" y="170.1">LED_USB</text>
<text x="138.9" y="173.6">INTE</text>
<text x="251.7" y="168.4">LOCK</text>
<text x="138.1" y="177.1">BOOT</text>
<text x="138.5" y="184.1">SCLE</text>
<text x="139.1" y="180.6">CFG</text>
<text x="254.1" y="184.1">CFG</text>
<text x="137.7" y="187.5">LED_WIFI</text>
<text x="139.1" y="191">RXD</text>
<text x="253.5" y="191">+3.3V</text>
<text x="139.2" y="194.6">TXD</text>
<text x="253.2" y="205">BOOT</text>
</g>
<g font-size="1.9">
<text x="190.5" y="52.3">1000pF (2.0KV)</text>
<text x="194.7" y="57.9">RX=1:1</text>
<text x="182.7" y="63.5">8</text>
<text x="183.9" y="60">SHILD</text>
<text x="186.1" y="65.4">7</text>
<text x="200.3" y="60.7">75 Om</text>
<text x="217" y="61">75 Om</text>
<text x="232.7" y="65.3">7</text>
<text x="232.7" y="63.5">8</text>
<text x="61.5" y="71.2">LP-USM050</text>
<text x="182.7" y="70.5">4</text>
<text x="182.7" y="67">6</text>
<text x="186.1" y="68.7">5</text>
<text x="217" y="67">75 Om</text>
<text x="232.7" y="70.5">4</text>
<text x="232.7" y="68.7">5</text>
<text x="232.7" y="67">6</text>
<text x="182.7" y="74">2</text>
<text x="186.1" y="75.7">1</text>
<text x="186.1" y="72.4">3</text>
<text x="200.3" y="75">75 Om</text>
<text x="232.7" y="75.7">1</text>
<text x="232.7" y="74">2</text>
<text x="232.7" y="72.2">3</text>
<text x="236.5" y="77.8" transform="rotate(-90 236.5 77.8)">RJ45 CONNECTOR</text>
<text x="183.9" y="79.9">SHILD</text>
<text x="194.7" y="81.3">TX=1:1</text>
<text x="69" y="88">X7</text>
<text x="96.6" y="88.6">5</text>
<text x="101.3" y="89.7">IN</text>
<text x="106.6" y="84.5">DD5</text>
<text x="112.4" y="89.7">OUT</text>
<text x="119.4" y="88.6">1</text>
<text x="61" y="90.3">1</text>
<text x="61" y="93.9">2</text>
<text x="67.8" y="91.4">UCC</text>
<text x="68.9" y="94.9">D-</text>
<text x="96.6" y="95.3">4</text>
<text x="103.3" y="92.1">STMPS21X1</text>
<text x="119.4" y="95.8">3</text>
<text x="61" y="97.4">3</text>
<text x="61" y="100.8">4</text>
<text x="67.8" y="101.9">GND</text>
<text x="68.9" y="98.4">D+</text>
<text x="101" y="96.7">EN</text>
<text x="106.2" y="98.6">GND</text>
<text x="110.4" y="96.7">FAULT</text>
<text x="57.6" y="104.3">56</text>
<text x="60.4" y="104.3">78</text>
<text x="67.4" y="105.3">SHLD</text>
<text x="108.9" y="102.7">2</text>
<text x="153.4" y="107.8">1</text>
<text x="279" y="103" transform="rotate(-90 279 103)">BC847W</text>
<text x="26.5" y="112.4">DD6</text>
<text x="61.3" y="110.7">DA1</text>
<text x="153.4" y="111.3">2</text>
<text x="16.5" y="116.5">5</text>
<text x="21.1" y="117.6">IN</text>
<text x="32.2" y="117.6">OUT</text>
<text x="39.2" y="116.5">1</text>
<text x="59.8" y="114.8">NX1117</text>
<text x="153.4" y="114.8">3</text>
<text x="153.4" y="118.3">4</text>
<text x="16.5" y="123.1">4</text>
<text x="20.7" y="124.6">EN</text>
<text x="23.2" y="121.8">STMPS21X1</text>
<text x="30.2" y="124.6">FAULT</text>
<text x="39.2" y="123.6">3</text>
<text x="153.4" y="121.8">5</text>
<text x="181.4" y="122.9" transform="rotate(-90 181.4 122.9)">49</text>
<text x="184.9" y="122.9" transform="rotate(-90 184.9 122.9)">48</text>
<text x="188.3" y="122.9" transform="rotate(-90 188.3 122.9)">47</text>
<text x="191.8" y="122.9" transform="rotate(-90 191.8 122.9)">46</text>
<text x="195.4" y="122.9" transform="rotate(-90 195.4 122.9)">45</text>
<text x="198.8" y="122.9" transform="rotate(-90 198.8 122.9)">44</text>
<text x="202.3" y="122.9" transform="rotate(-90 202.3 122.9)">43</text>
<text x="205.8" y="122.9" transform="rotate(-90 205.8 122.9)">42</text>
<text x="209.3" y="122.9" transform="rotate(-90 209.3 122.9)">41</text>
<text x="212.7" y="122.9" transform="rotate(-90 212.7 122.9)">40</text>
<text x="216.3" y="122.9" transform="rotate(-90 216.3 122.9)">39</text>
<text x="26" y="126.5">GND</text>
<text x="28.7" y="130.6">2</text>
<text x="192.9" y="129.6" transform="rotate(-90 192.9 129.6)">USB+</text>
<text x="196.5" y="129.1" transform="rotate(-90 196.5 129.1)">USB-</text>
<text x="213.9" y="128.7" transform="rotate(-90 213.9 128.7)">GND</text>
<text x="186" y="135.3" transform="rotate(-90 186 135.3)">KEY_INPUT</text>
<text x="189.4" y="134.7" transform="rotate(-90 189.4 134.7)">JUMP_LED</text>
<text x="199.9" y="133.6" transform="rotate(-90 199.9 133.6)">LAN0_TX-</text>
<text x="203.4" y="134.1" transform="rotate(-90 203.4 134.1)">LAN0_TX+</text>
<text x="206.9" y="133.8" transform="rotate(-90 206.9 133.8)">LAN0_RX-</text>
<text x="210.4" y="134.4" transform="rotate(-90 210.4 134.4)">LAN0_RX+</text>
<text x="217.4" y="137.3" transform="rotate(-90 217.4 137.3)">VDD_2V_OUT</text>
<text x="176.1" y="139.2">1</text>
<text x="176.1" y="142.7">2</text>
<text x="178.7" y="143.8">ANTENNA</text>
<text x="178.7" y="140.3">GND</text>
<text x="197.3" y="140.9">XR2</text>
<text x="210.4" y="140.3">VDD_3.3V</text>
<text x="210.4" y="143.8">VDD_3.3V</text>
<text x="221.3" y="139.2">38</text>
<text x="221.3" y="142.7">37</text>
<text x="176.1" y="149.6">4</text>
<text x="176.1" y="146.1">3</text>
<text x="178.7" y="147.2">GND</text>
<text x="215.4" y="147.2">GND</text>
<text x="221.3" y="149.6">35</text>
<text x="221.3" y="146.1">36</text>
<text x="279" y="148.4" transform="rotate(-90 279 148.4)">BC847W</text>
<text x="176.1" y="153.2">5</text>
<text x="178.7" y="150.7">SPI_MOSI</text>
<text x="178.7" y="154.3">SPI_CLK</text>
<text x="209.8" y="154.3">LAN1_RX+</text>
<text x="210.4" y="150.7">LAN1_RX-</text>
<text x="221.3" y="153.2">34</text>
<text x="50.5" y="161.9">6</text>
<text x="61.3" y="158.2">DD4</text>
<text x="74.9" y="161.9">1</text>
<text x="176.1" y="160.1">7</text>
<text x="176.1" y="156.6">6</text>
<text x="178.7" y="161.2">RST_CFG</text>
<text x="178.7" y="157.7">SPI_MISO</text>
<text x="210.1" y="161.2">LAN1_TX+</text>
<text x="210.6" y="157.7">LAN1_TX-</text>
<text x="221.3" y="160.1">32</text>
<text x="221.3" y="156.6">33</text>
<text x="50.5" y="165.4">2</text>
<text x="53.1" y="166.5">SYNC</text>
<text x="53.1" y="163">VREF</text>
<text x="69.2" y="163">OUT</text>
<text x="70.8" y="166.5">FB</text>
<text x="74.9" y="165.4">5</text>
<text x="176.1" y="163.6">8</text>
<text x="176.1" y="167">9</text>
<text x="178.7" y="164.7">WLAN_LED6</text>
<text x="210.4" y="164.7">LAN2_RX-</text>
<text x="221.3" y="163.6">31</text>
<text x="221.3" y="167">30</text>
<text x="50.5" y="172.3">3</text>
<text x="50.5" y="168.8">4</text>
<text x="53.1" y="173.4">INH</text>
<text x="53.1" y="169.9">COMP</text>
<text x="64.6" y="171" transform="rotate(-90 64.6 171)">L5973AD</text>
<text x="69" y="173.4">GND</text>
<text x="69" y="169.9">UCC</text>
<text x="74.9" y="172.3">7</text>
<text x="74.9" y="168.8">8</text>
<text x="175" y="170.5">10</text>
<text x="178.7" y="171.7">LAN2_LED4</text>
<text x="178.7" y="168.1">LAN3_LED5</text>
<text x="209.8" y="168.1">LAN2_RX+</text>
<text x="210.6" y="171.7">LAN2_TX-</text>
<text x="221.3" y="170.5">29</text>
<text x="65.1" y="178.6" transform="rotate(-90 65.1 178.6)">9</text>
<text x="175" y="177.5">12</text>
<text x="175" y="174.1">11</text>
<text x="178.7" y="178.6">I2C_SCL</text>
<text x="178.7" y="175.2">LAN1_LED3</text>
<text x="201" y="178.3" transform="rotate(-90 201 178.3)">AR9331-OEM_1</text>
<text x="210.1" y="175.2">LAN2_TX+</text>
<text x="210.4" y="178.6">LAN3_RX-</text>
<text x="221.3" y="177.5">27</text>
<text x="221.3" y="174.1">28</text>
<text x="121" y="184.3" transform="rotate(-90 121 184.3)">BZX84J-C5V6</text>
<text x="175" y="181">13</text>
<text x="175" y="184.5">14</text>
<text x="178.7" y="182.1">I2C_SDA</text>
<text x="178.7" y="185.6">JUMPER/RST</text>
<text x="209.8" y="182.1">LAN3_RX+</text>
<text x="210.6" y="185.6">LAN3_TX-</text>
<text x="221.3" y="181">26</text>
<text x="221.3" y="184.5">25</text>
<text x="126.6" y="190.2" transform="rotate(-90 126.6 190.2)">5V6</text>
<text x="175" y="191.5">16</text>
<text x="175" y="188">15</text>
<text x="178.7" y="189.1">WIFI_LED0</text>
<text x="210.1" y="189.1">LAN3_TX+</text>
<text x="221.3" y="191.5">23</text>
<text x="221.3" y="188">24</text>
<text x="175" y="195">17</text>
<text x="178.7" y="192.6">UART_RX</text>
<text x="178.7" y="196.1">UART_TX</text>
<text x="210.4" y="196.1">WAN_TX+</text>
<text x="210.9" y="192.6">WAN_TX-</text>
<text x="221.3" y="195">22</text>
<text x="175" y="201.9">19</text>
<text x="175" y="198.5">18</text>
<text x="178.7" y="203">GND</text>
<text x="178.7" y="199.6">GND</text>
<text x="210.2" y="203">WAN_RX+</text>
<text x="210.7" y="199.6">WAN_RX-</text>
<text x="221.3" y="201.9">20</text>
<text x="221.3" y="198.5">21</text>
</g>
</svg>
